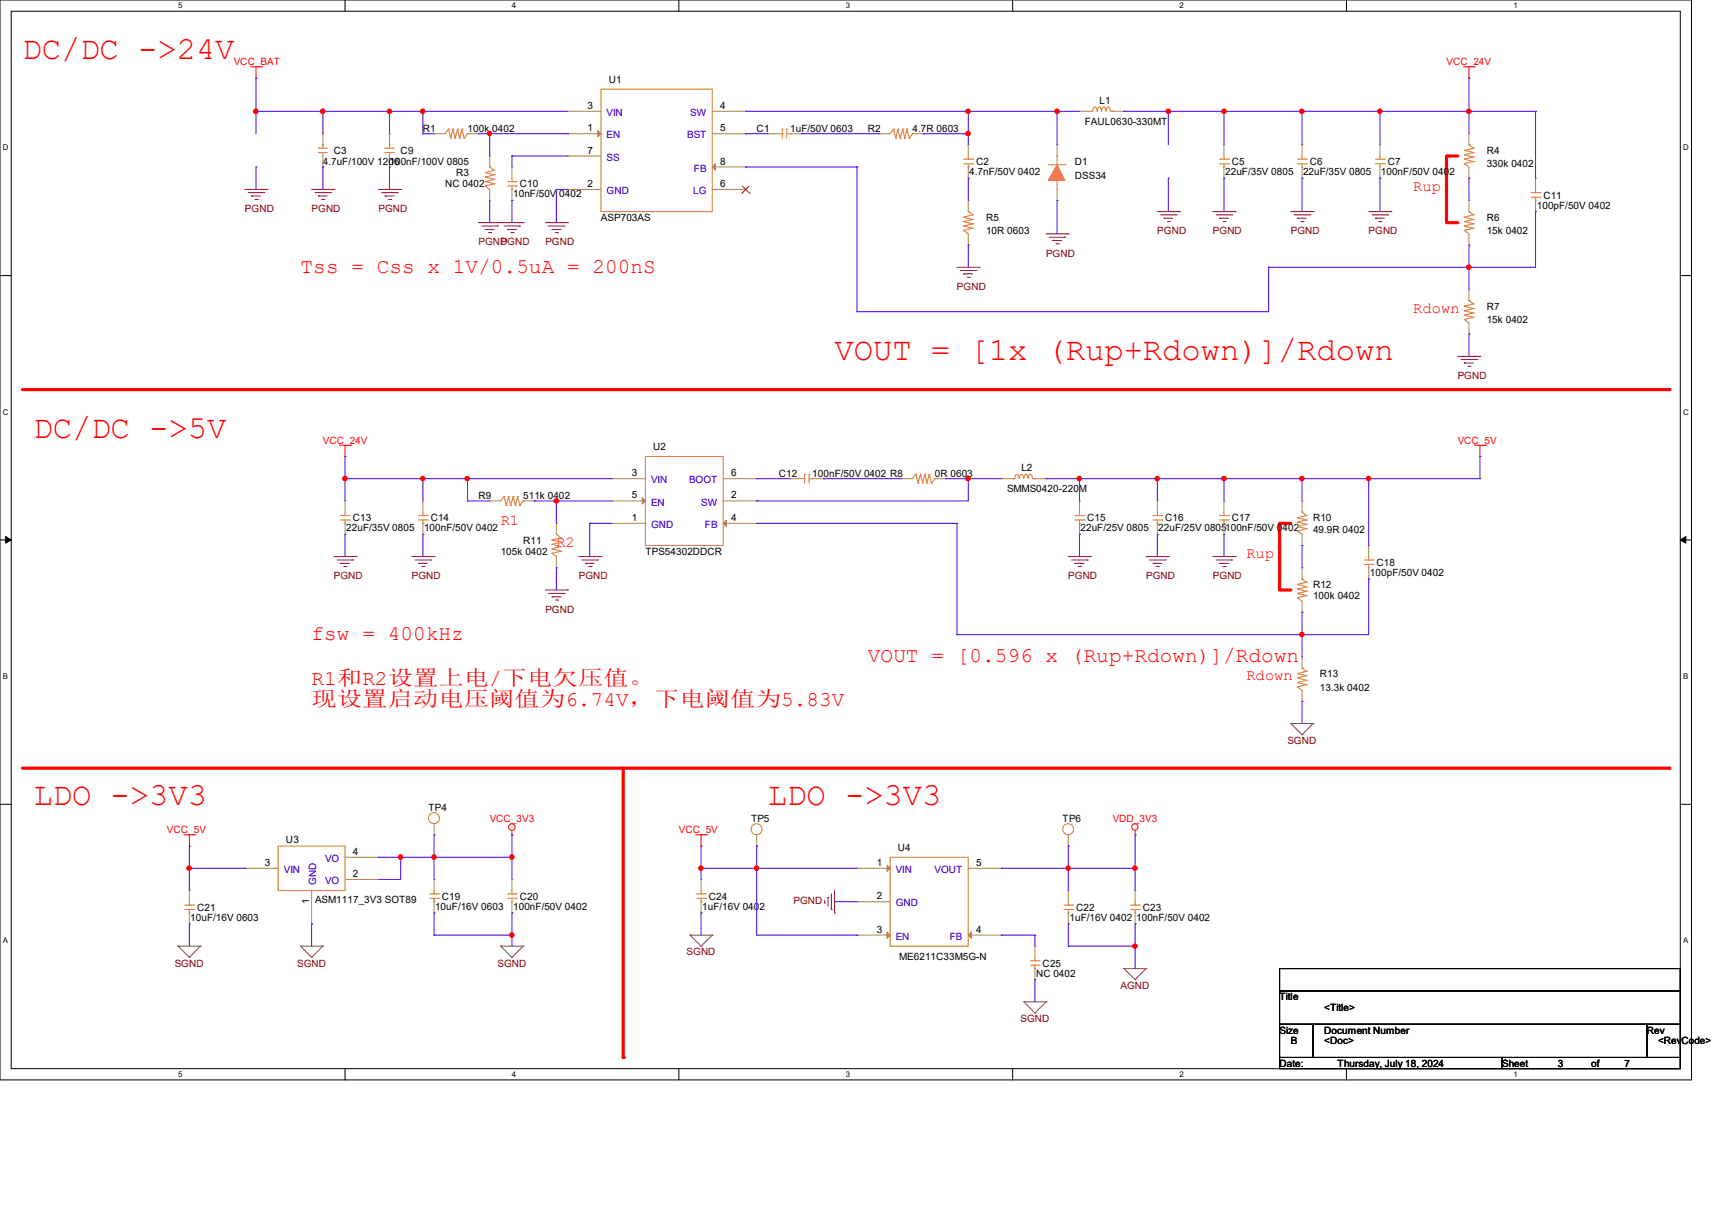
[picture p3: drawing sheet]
<svg xmlns="http://www.w3.org/2000/svg" width="297mm" height="210mm" viewBox="0 0 297 210" stroke-linecap="round" stroke-linejoin="round" font-family="sans-serif">
<path d="M0 0h293.5v187.3h-293.5zM1.9 1.9h289.6v183.4h-289.6z" fill="none" stroke="#000" stroke-width=".17"/>
<g fill="#fff">
<path d="M30.9 .2h.8v1.5h-.8z"/>
<path d="M30.9 185.5h.8v1.6h-.8z"/>
</g>
<path d="M59.9 0v1.9M59.9 185.3v2" fill="none" stroke="#000" stroke-width=".17"/>
<g fill="#fff">
<path d="M88.8 .2h.8v1.5h-.8z"/>
<path d="M88.8 185.5h.8v1.6h-.8z"/>
</g>
<path d="M117.8 0v1.9M117.8 185.3v2" fill="none" stroke="#000" stroke-width=".17"/>
<g fill="#fff">
<path d="M146.7 .2h.8v1.5h-.8z"/>
<path d="M146.7 185.5h.8v1.6h-.8z"/>
</g>
<path d="M175.7 0v1.9M175.7 185.3v2" fill="none" stroke="#000" stroke-width=".17"/>
<g fill="#fff">
<path d="M204.6 .2h.8v1.5h-.8z"/>
<path d="M204.6 185.5h.8v1.6h-.8z"/>
</g>
<path d="M233.6 0v1.9M233.6 185.3v2" fill="none" stroke="#000" stroke-width=".17"/>
<g fill="#fff">
<path d="M262.6 .2h.7v1.5h-.7z"/>
<path d="M262.6 185.5h.7v1.6h-.7z"/>
<path d="M.5 24.8h1v1.6h-1z"/>
<path d="M292 24.8h1v1.6h-1z"/>
<path d="M.5 70.7h1v1.5h-1z"/>
<path d="M292 70.7h1v1.5h-1z"/>
</g>
<path d="M0 47.8h1.9M291.5 47.8h2" fill="none" stroke="#000" stroke-width=".17"/>
<g fill="#fff">
<path d="M.5 116.5h.9v1.6h-.9z"/>
<path d="M292 116.5h.9v1.6h-.9z"/>
</g>
<path d="M0 93.6h1.9M291.5 93.6h2" fill="none" stroke="#000" stroke-width=".17"/>
<path d="M1 93l.9 .6-.9 .6zM291.5 93.6l1-.6v1.2z" fill="#000" stroke="#000" stroke-width=".17"/>
<g fill="#fff">
<path d="M.5 162.4h.9v1.5h-.9z"/>
<path d="M292 162.4h.9v1.5h-.9z"/>
</g>
<path d="M0 139.5h1.9M291.5 139.5h2" fill="none" stroke="#000" stroke-width=".17"/>
<path d="M3.9 67.6h285.7" fill="none" stroke="#f00" stroke-width=".55"/>
<circle cx="289.6" cy="67.6" r=".28" fill="#f00"/>
<path d="M3.9 133.2h285.7" fill="none" stroke="#f00" stroke-width=".55"/>
<circle cx="289.6" cy="133.2" r=".28" fill="#f00"/>
<path d="M108.1 133.2v50.2" fill="none" stroke="#f00" stroke-width=".55"/>
<circle cx="108.1" cy="183.4" r=".28" fill="#f00"/>
<path d="M252.9 27.1h-1.9v11.5h1.9M223.9 90.8h-1.9v11.5h1.9" fill="none" stroke="#f00" stroke-width=".55"/>
<g fill="none" stroke="#804040" stroke-width=".17">
<path d="M223.9 125.5h.1M223.9 125.5h3.9M223.9 125.5l2 1.9M225.9 127.4h.1M227.8 125.5h.1M227.8 125.5l-1.9 1.9M30.9 164.1h.1M30.9 164.1h3.9M30.9 164.1l2 1.9M32.9 166h.1M34.8 164.1h.1M34.8 164.1l-1.9 1.9"/>
<path d="M52.2 164.1h.1M52.2 164.1h3.8M52.2 164.1l1.9 1.9M54.1 166h.1M56 164.1h.1M56 164.1l-1.9 1.9M86.9 164.1h.1M86.9 164.1h3.9M86.9 164.1l1.9 1.9M88.8 166h.1M90.8 164.1h.1M90.8 164.1l-2 1.9"/>
<path d="M119.7 162.2h.1M119.7 162.2h3.9M119.7 162.2l1.9 1.9M121.6 164.1h.1M123.6 162.2h.1M123.6 162.2l-2 1.9M177.6 173.7h.1M177.6 173.7h3.9M177.6 173.7l1.9 2M179.5 175.7h.1M181.5 173.7h.1M181.5 173.7l-2 2"/>
<path d="M195 168h.1M195 168h3.8M195 168l1.9 1.9M196.9 169.9h.1M198.8 168h.1M198.8 168l-1.9 1.9"/>
</g>
<g fill="none" stroke="#f00" stroke-width=".17">
<path d="M43.4 11.6h2M44.4 13.5h.1M44.4 11.6v1.9M45.4 11.6h.1M253.9 11.6h1.9M254.8 13.5h.1M254.8 11.6v1.9M255.8 11.6h.1M58.9 77.2h1.9M59.9 79.2h.1M59.9 77.2v2M60.8 77.2h.1"/>
<path d="M255.8 77.2h1.9M256.8 79.2h.1M256.8 77.2v2M257.7 77.2h.1M31.9 144.8h1.9M32.9 146.7h.1M32.9 144.8v1.9M33.8 144.8h.1M88.8 144.8h.1M88.8 144v.8M120.6 144.8h2M121.6 146.7h.1"/>
<path d="M121.6 144.8v1.9M122.6 144.8h.1M196.9 144.8h.1M196.9 144v.8"/>
<circle cx="88.8" cy="143.4" r=".56"/>
<circle cx="196.9" cy="143.4" r=".55"/>
</g>
<g fill="none" stroke="#800040" stroke-width=".17">
<path d="M42.5 32.9h3.9M43.1 33.4h2.7M43.6 34h.1M43.6 34h1.6M44.2 34.6h.4M44.6 34.6h.1M45.8 33.4h.1M46.4 32.9h.1M54.1 32.9h3.8M54.7 33.4h2.7M55.2 34h.1M55.2 34h1.6"/>
<path d="M55.8 34.6h.4M56.2 34.6h.1M57.4 33.4h.1M57.9 32.9h.1M65.7 32.9h3.8M66.2 33.4h2.7M66.8 34h.1M66.8 34h1.6M67.4 34.6h.4M67.8 34.6h.1M68.9 33.4h.1M69.5 32.9h.1"/>
<path d="M83 38.6h7.8M83.6 39.2h2.7M84.2 39.8h.1M84.2 39.8h1.5M86.3 39.2h.1M86.9 38.6h.1M87.5 39.2h2.7M88.1 39.8h.1M88.1 39.8h1.5M90.2 39.2h.1M90.8 38.6h.1M94.6 38.6h3.9"/>
<path d="M95.2 39.2h2.7M95.8 39.8h.1M95.8 39.8h1.5M97.9 39.2h.1M98.5 38.6h.1M200.8 36.7h3.8M201.3 37.3h2.7M201.9 37.8h.1M201.9 37.8h1.6M202.5 38.4h.4M202.9 38.4h.1M204 37.3h.1"/>
<path d="M204.6 36.7h.1M210.4 36.7h3.9M211 37.3h2.7M211.6 37.8h.1M211.6 37.8h1.5M212.2 38.4h.4M212.6 38.4h.1M213.7 37.3h.1M214.3 36.7h.1M223.9 36.7h3.9M224.5 37.3h2.7M225.1 37.8h.1"/>
<path d="M225.1 37.8h1.6M225.7 38.4h.4M226.1 38.4h.1M227.2 37.3h.1M227.8 36.7h.1M237.4 36.7h3.9M238 37.3h2.7M238.6 37.8h.1M238.6 37.8h1.6M239.2 38.4h.4M239.6 38.4h.1M240.7 37.3h.1"/>
<path d="M241.3 36.7h.1M84.8 40.3h.3M85.1 40.3h.1M88.6 40.3h.4M89 40.3h.1M96.4 40.3h.3M96.7 40.3h.1M166 46.4h3.9M166.6 46.9h2.7M167.2 47.5h.1M167.2 47.5h1.5M167.8 48.1h.3"/>
<path d="M168.1 48.1h.1M169.3 46.9h.1M169.9 46.4h.1M181.5 40.6h3.8M182 41.1h2.7M182.6 41.7h.1M182.6 41.7h1.6M183.2 42.3h.4M183.6 42.3h.1M184.7 41.1h.1M185.3 40.6h.1M252.9 61.8h3.9"/>
<path d="M253.5 62.4h2.7M254 62.9h.1M254 62.9h1.6M254.6 63.5h.4M255 63.5h.1M256.2 62.4h.1M256.8 61.8h.1M57.9 96.5h3.9M58.5 97.1h2.7M59.1 97.7h.1M59.1 97.7h1.5M59.6 98.3h.5"/>
<path d="M60.1 98.3h.1M61.2 97.1h.1M61.8 96.5h.1M71.5 96.5h3.8M72 97.1h2.7M72.6 97.7h.1M72.6 97.7h1.5M73.2 98.3h.4M73.6 98.3h.1M74.7 97.1h.1M75.3 96.5h.1M100.4 96.5h3.9"/>
<path d="M101 97.1h2.7M101.6 97.7h.1M101.6 97.7h1.5M102.2 98.3h.3M102.5 98.3h.1M103.7 97.1h.1M104.3 96.5h.1M185.3 96.5h3.9M185.9 97.1h2.7M186.5 97.7h.1M186.5 97.7h1.5M187.1 98.3h.4"/>
<path d="M187.5 98.3h.1M188.6 97.1h.1M189.2 96.5h.1M198.8 96.5h3.9M199.4 97.1h2.7M200 97.7h.1M200 97.7h1.5M200.6 98.3h.4M201 98.3h.1M202.1 97.1h.1M202.7 96.5h.1M210.4 96.5h3.9"/>
<path d="M211 97.1h2.7M211.6 97.7h.1M211.6 97.7h1.5M212.2 98.3h.4M212.6 98.3h.1M213.7 97.1h.1M214.3 96.5h.1M94.6 102.3h3.9M95.2 102.9h2.7M95.8 103.5h.1M95.8 103.5h1.5M96.4 104.1h.3"/>
<path d="M96.7 104.1h.1M97.9 102.9h.1M98.5 102.3h.1M143 156.6h.1M143 156.2v.4M143.6 155.6h.1M143.6 155.6v1.5M144.2 157.7h.1M144.2 155v2.7M144.8 158.3h.1M144.8 154.4v3.9"/>
</g>
<path d="M222 168h69.5v3.8h-69.5zM222 171.8h69.5v5.8h-69.5zM222 177.6h5.8v5.8h-5.8zM227.8 177.6h57.9v5.8h-57.9zM285.7 177.6h5.8v5.8h-5.8zM222 183.4h38.6v1.9h-38.6zM260.6 183.4h30.9v1.9h-30.9z" fill="none" stroke="#000" stroke-width=".17"/>
<g fill="none" stroke="#cc8006" stroke-width=".17">
<path d="M104.3 15.5h19.3v21.2h-19.3zM189.2 19.3h.1M189.2 19.3h.4a.52 .52 0 0 1 .5-.7l.2 .7M190.4 19.3v-.4l.3-.4 .3 .4 .1 .4M191.1 19.3l.1-.4 .3-.4 .3 .4 .1 .4M191.9 19.3v-.4l.4-.4 .3 .4v.4M192.7 19.3h.3M193 19.3h.1M55.2 26.5h.1M55.2 25.7h.1M55.2 26.5h1.6M55.2 25.7h1.6"/>
<path d="M56 26.5h.1M56 25.1h.1M56 25.1v.6M56 26.5v.6M66.8 26.5h.1M66.8 25.7h.1M66.8 26.5h1.6M66.8 25.7h1.6M67.6 26.5h.1M67.6 25.1h.1M67.6 25.1v.6M67.6 26.5v.6"/>
<path d="M77.8 22.4h.1M77.8 22.4l-.6 .8M77.8 22.4l.4 1.6M78.2 24h.1M78.6 22.4h.1M78.6 22.4l-.4 1.6M78.6 22.4l.4 1.6M79 24h.1M79.4 22.4h.1M79.4 22.4l-.4 1.6M79.4 22.4l.4 1.6M79.8 24h.1"/>
<path d="M80.1 22.4h.1M80.1 22.4l-.3 1.6M80.1 22.4l.4 1.6M80.5 24h.1M81.1 23.2h.1M81.1 23.2l-.6 .8M84.2 32.3h.1M84.2 31.5h.1M84.2 30.7h.1M84.2 29.9h.1M84.2 32.3l.8 .6M84.2 31.5l1.5 .4"/>
<path d="M84.2 30.7l1.5 .4M84.2 29.9l1.5 .4M85 29h.1M85 29l.7 .5M85.7 31.9h.1M85.7 31.1h.1M85.7 30.3h.1M85.7 29.5h.1M85.7 31.9l-1.5 .4M85.7 31.1l-1.5 .4M85.7 30.3l-1.5 .4M85.7 29.5l-1.5 .4"/>
<path d="M88.1 31.5h1.5M88.1 32.3h1.5M88.8 31.5h.1M88.8 32.9h.1M88.8 30.9v.6M88.8 32.3v.6M89.6 31.5h.1M89.6 32.3h.1M135.1 23.2h.6M135.7 22.4h.1M135.7 23.2h.1M135.7 22.4v1.6"/>
<path d="M136.5 22.4h.1M136.5 22.4v1.6M136.5 23.2h.6M137.1 23.2h.1M155 22.4h.1M155 22.4l-.6 .8M155 22.4l.4 1.6M155.4 24h.1M155.8 22.4h.1M155.8 22.4l-.4 1.6M155.8 22.4l.4 1.6M156.2 24h.1"/>
<path d="M156.6 22.4h.1M156.6 22.4l-.4 1.6M156.6 22.4l.4 1.6M157 24h.1M157.4 22.4h.1M157.4 22.4l-.4 1.6M157.4 22.4l.3 1.6M157.7 24h.1M158.3 23.2h.1M158.3 23.2l-.6 .8M167.2 40h.1M167.2 39.2h.1"/>
<path d="M167.2 38.4h.1M167.2 37.7h.1M167.2 27.6h1.5M167.2 28.4h1.5M167.2 40l.8 .6M167.2 39.2l1.5 .4M167.2 38.4l1.5 .4M167.2 37.7l1.5 .4M168 27.6h.1M168 29h.1M168 36.7h.1M168 27.1v.5"/>
<path d="M168 28.4v.6M168 36.7l.7 .6M168.7 27.6h.1M168.7 28.4h.1M168.7 39.6h.1M168.7 38.8h.1M168.7 38.1h.1M168.7 37.3h.1M168.7 39.6l-1.5 .4M168.7 38.8l-1.5 .4M168.7 38.1l-1.5 .3M168.7 37.3l-1.5 .4"/>
<path d="M181.9 28.6h2.8M183.4 27.1h.1M183.4 27.1v5.8M184.7 28.6h.1M211.6 27.6h1.5M211.6 28.4h1.5M212.3 27.6h.1M212.3 29h.1M212.3 27.1v.5M212.3 28.4v.6M213.1 27.6h.1M213.1 28.4h.1"/>
<path d="M225.1 27.6h1.6M225.1 28.4h1.6M225.9 27.6h.1M225.9 29h.1M225.9 27.1v.5M225.9 28.4v.6M226.7 27.6h.1M226.7 28.4h.1M238.6 27.6h1.6M238.6 28.4h1.6M239.4 27.6h.1M239.4 29h.1"/>
<path d="M239.4 27.1v.5M239.4 28.4v.6M240.2 27.6h.1M240.2 28.4h.1M254 28.4h.1M254 27.6h.1M254 26.8h.1M254 26.1h.1M254 40h.1M254 39.2h.1M254 38.4h.1M254 37.7h.1"/>
<path d="M254 28.4l.8 .6M254 27.6l1.6 .4M254 26.8l1.6 .4M254 26.1l1.6 .4M254 40l.8 .6M254 39.2l1.6 .4M254 38.4l1.6 .4M254 37.7l1.6 .4M254.8 25.1h.1M254.8 36.7h.1M254.8 25.1l.8 .6M254.8 36.7l.8 .6"/>
<path d="M255.6 28h.1M255.6 27.2h.1M255.6 26.5h.1M255.6 25.7h.1M255.6 39.6h.1M255.6 38.8h.1M255.6 38.1h.1M255.6 37.3h.1M255.6 28l-1.6 .4M255.6 27.2l-1.6 .4M255.6 26.5l-1.6 .3M255.6 25.7l-1.6 .4"/>
<path d="M255.6 39.6l-1.6 .4M255.6 38.8l-1.6 .4M255.6 38.1l-1.6 .3M255.6 37.3l-1.6 .4M265.6 33.4h1.6M265.6 34.2h1.6M266.4 33.4h.1M266.4 34.8h.1M266.4 32.9v.5M266.4 34.2v.6M267.2 33.4h.1M267.2 34.2h.1"/>
<path d="M254 55.4h.1M254 54.7h.1M254 53.9h.1M254 53.1h.1M254 55.4l.8 .6M254 54.7l1.6 .3M254 53.9l1.6 .4M254 53.1l1.6 .4M254.8 52.2h.1M254.8 52.2l.8 .5M255.6 55h.1M255.6 54.3h.1"/>
<path d="M255.6 53.5h.1M255.6 52.7h.1M255.6 55l-1.6 .4M255.6 54.3l-1.6 .4M255.6 53.5l-1.6 .4M255.6 52.7l-1.6 .4M112 79.2h13.5v15.4h-13.5zM59.1 89.4h1.5M59.1 90.2h1.5M59.9 89.4h.1M59.9 90.8h.1M59.9 88.8v.6"/>
<path d="M59.9 90.2v.6M60.6 89.4h.1M60.6 90.2h.1M72.6 89.4h1.5M72.6 90.2h1.5M73.4 89.4h.1M73.4 90.8h.1M73.4 88.8v.6M73.4 90.2v.6M74.1 89.4h.1M74.1 90.2h.1M87.5 86.1h.1"/>
<path d="M87.5 86.1l-.6 .8M87.5 86.1l.3 1.6M87.8 87.7h.1M88.2 86.1h.1M88.2 86.1l-.4 1.6M88.2 86.1l.4 1.6M88.6 87.7h.1M89 86.1h.1M89 86.1l-.4 1.6M89 86.1l.4 1.6M89.4 87.7h.1M89.8 86.1h.1"/>
<path d="M89.8 86.1l-.4 1.6M89.8 86.1l.4 1.6M90.2 87.7h.1M90.8 86.9h.1M90.8 86.9l-.6 .8M95.8 96h.1M95.8 95.2h.1M95.8 94.4h.1M95.8 93.6h.1M95.8 96l.7 .5M95.8 95.2l1.5 .4M95.8 94.4l1.5 .4"/>
<path d="M95.8 93.6l1.5 .4M96.5 92.7h.1M96.5 92.7l.8 .6M97.3 95.6h.1M97.3 94.8h.1M97.3 94h.1M97.3 93.3h.1M97.3 95.6l-1.5 .4M97.3 94.8l-1.5 .4M97.3 94l-1.5 .4M97.3 93.3l-1.5 .3M139 83h.6"/>
<path d="M139.6 82.3h.1M139.6 83h.1M139.6 82.3v1.5M140.4 82.3h.1M140.4 82.3v1.5M140.4 83h.5M140.9 83h.1M158.9 82.3h.1M158.9 82.3l-.6 .7M158.9 82.3l.4 1.5M159.3 83.8h.1M159.7 82.3h.1"/>
<path d="M159.7 82.3l-.4 1.5M159.7 82.3l.4 1.5M160.1 83.8h.1M160.4 82.3h.1M160.4 82.3l-.3 1.5M160.4 82.3l.4 1.5M160.8 83.8h.1M161.2 82.3h.1M161.2 82.3l-.4 1.5M161.2 82.3l.4 1.5M161.6 83.8h.1M162.2 83h.1"/>
<path d="M162.2 83l-.6 .8M175.7 83h.1M176.8 83l-.1-.4-.3-.3-.3 .3v.4h-.4M177.6 83a.75 .75 0 0 0-.4-.7 .75 .75 0 0 0-.4 .7M178.4 83l-.1-.4-.3-.3-.3 .3-.1 .4M179.1 83v-.4l-.3-.3-.4 .3v.4M179.2 83h.3M179.5 83h.1M186.5 89.4h1.5M186.5 90.2h1.5M187.3 89.4h.1M187.3 90.8h.1"/>
<path d="M187.3 88.8v.6M187.3 90.2v.6M188 89.4h.1M188 90.2h.1M200 89.4h1.5M200 90.2h1.5M200.8 89.4h.1M200.8 90.8h.1M200.8 88.8v.6M200.8 90.2v.6M201.5 89.4h.1M201.5 90.2h.1"/>
<path d="M211.6 89.4h1.5M211.6 90.2h1.5M212.3 89.4h.1M212.3 90.8h.1M212.3 88.8v.6M212.3 90.2v.6M213.1 89.4h.1M213.1 90.2h.1M225.1 92.1h.1M225.1 91.3h.1M225.1 90.6h.1M225.1 89.8h.1"/>
<path d="M225.1 92.1l.8 .6M225.1 91.3l1.6 .4M225.1 90.6l1.6 .3M225.1 89.8l1.6 .4M225.9 88.8h.1M225.9 88.8l.8 .6M226.7 91.7h.1M226.7 90.9h.1M226.7 90.2h.1M226.7 89.4h.1M226.7 91.7l-1.6 .4M226.7 90.9l-1.6 .4"/>
<path d="M226.7 90.2l-1.6 .4M226.7 89.4l-1.6 .4M236.7 97.1h1.5M236.7 97.9h1.5M237.4 97.1h.1M237.4 98.5h.1M237.4 96.5v.6M237.4 97.9v.6M238.2 97.1h.1M238.2 97.9h.1M225.1 103.7h.1M225.1 102.9h.1"/>
<path d="M225.1 102.2h.1M225.1 101.3h.1M225.1 119.1h.1M225.1 118.4h.1M225.1 117.6h.1M225.1 116.8h.1M225.1 103.7l.8 .6M225.1 102.9l1.6 .4M225.1 102.2l1.6 .3M225.1 101.3l1.6 .5M225.1 119.1l.8 .6M225.1 118.4l1.6 .3"/>
<path d="M225.1 117.6l1.6 .4M225.1 116.8l1.6 .4M225.9 100.4h.1M225.9 115.8h.1M225.9 100.4l.8 .6M225.9 115.8l.8 .6M226.7 103.3h.1M226.7 102.5h.1M226.7 101.8h.1M226.7 101h.1M226.7 118.7h.1M226.7 118h.1"/>
<path d="M226.7 117.2h.1M226.7 116.4h.1M226.7 103.3l-1.6 .4M226.7 102.5l-1.6 .4M226.7 101.8l-1.6 .4M226.7 101l-1.6 .3M226.7 118.7l-1.6 .4M226.7 118l-1.6 .4M226.7 117.2l-1.6 .4M226.7 116.4l-1.6 .4M32 157h1.6M32 157.7h1.6"/>
<path d="M32.9 157h.1M32.9 158.3h.1M32.9 156.4v.6M32.9 157.7v.6M33.6 157h.1M33.6 157.7h.1M48.3 146.7h11.6v7.7h-11.6zM74.5 155h1.6M74.5 155.8h1.6M75.3 155h.1M75.3 156.4h.1M75.3 154.4v.6"/>
<path d="M75.3 155.8v.6M76.1 155h.1M76.1 155.8h.1M88.1 155h1.5M88.1 155.8h1.5M88.8 155h.1M88.8 156.4h.1M88.8 154.4v.6M88.8 155.8v.6M89.6 155h.1M89.6 155.8h.1M120.9 155h1.5"/>
<path d="M120.9 155.8h1.5M121.6 155h.1M121.6 156.4h.1M121.6 154.4v.6M121.6 155.8v.6M122.4 155h.1M122.4 155.8h.1M154.4 148.7h13.6v15.4h-13.6zM184.6 157h1.5M184.6 157.7h1.5M185.3 157h.1M185.3 158.3h.1"/>
<path d="M185.3 156.4v.6M185.3 157.7v.6M186.1 157h.1M186.1 157.7h.1M196.1 157h1.6M196.1 157.7h1.6M196.9 157h.1M196.9 158.3h.1M196.9 156.4v.6M196.9 157.7v.6M197.7 157h.1M197.7 157.7h.1"/>
<path d="M178.8 166.6h1.5M178.8 167.4h1.5M179.5 166.6h.1M179.5 168h.1M179.5 166v.6M179.5 167.4v.6M180.3 166.6h.1M180.3 167.4h.1"/>
<circle cx="75.3" cy="141.9" r=".95"/>
<circle cx="131.3" cy="143.8" r=".95"/>
<circle cx="185.3" cy="143.8" r=".95"/>
</g>
<g fill="none" stroke="#a84" stroke-width=".17">
<path d="M98.5 19.3h.1M98.5 19.3h5.8M123.6 19.3h5.8M129.4 19.3h.1M187.3 19.3h.1M187.3 19.3h1.9M193 19.3h2M195 19.3h.1M56 29h.1M56 23.2h.1M56 23.2v1.9M56 27.1v1.9"/>
<path d="M67.6 29h.1M67.6 23.2h.1M67.6 23.2v1.9M67.6 27.1v1.9M75.3 23.2h.1M75.3 23.2h1.9M81.1 23.2h1.9M83 23.2h.1M85 34.8h.1M85 27.1h.1M85 27.1v1.9M85 32.9v1.9"/>
<path d="M88.8 29h.1M88.8 34.8h.1M88.8 29v1.9M88.8 32.9v1.9M98.5 23.2h.1M98.5 27.1h.1M98.5 32.9h.1M98.5 23.2h5.8M98.5 32.9h5.8M98.5 27.1h5.8M123.6 23.2h5.8M123.6 32.9h5.8"/>
<path d="M123.6 29h5.8M129.4 32.9h.1M129.4 29h.1M129.4 23.2h.1M133.2 23.2h.1M133.2 23.2h1.9M137.1 23.2h1.9M139 23.2h.1M152.5 23.2h.1M152.5 23.2h1.9M158.3 23.2h1.9M160.2 23.2h.1"/>
<path d="M168 25.1h.1M168 30.9h.1M168 34.8h.1M168 25.1v2M168 29v1.9M168 34.8v1.9M183.4 34.8h.1M183.4 25.1h.1M183.4 25.1v2M183.4 32.9v1.9M212.3 25.1h.1M212.3 30.9h.1"/>
<path d="M212.3 25.1v2M212.3 29v1.9M225.9 25.1h.1M225.9 30.9h.1M225.9 25.1v2M225.9 29v1.9M239.4 25.1h.1M239.4 30.9h.1M239.4 25.1v2M239.4 29v1.9M254.8 30.9h.1M254.8 23.2h.1"/>
<path d="M254.8 34.8h.1M254.8 23.2v1.9M254.8 29v1.9M254.8 34.8v1.9M266.4 30.9h.1M266.4 36.7h.1M266.4 30.9v2M266.4 34.8v1.9M168 42.5h.1M168 40.6v1.9M254.8 42.5h.1M254.8 57.9h.1"/>
<path d="M254.8 50.2h.1M254.8 40.6v1.9M254.8 50.2v2M254.8 56v1.9M59.9 86.9h.1M59.9 92.7h.1M59.9 86.9v1.9M59.9 90.8v1.9M73.4 86.9h.1M73.4 92.7h.1M73.4 86.9v1.9M73.4 90.8v1.9"/>
<path d="M85 86.9h.1M85 86.9h1.9M90.8 86.9h1.9M92.7 86.9h.1M96.5 98.5h.1M96.5 90.8h.1M96.5 90.8v1.9M96.5 96.5v2M106.2 90.8h.1M106.2 83h.1M106.2 86.9h.1M106.2 86.9h5.8"/>
<path d="M106.2 83h5.8M106.2 90.8h5.8M125.5 86.9h5.8M125.5 83h5.8M125.5 90.8h5.8M131.3 86.9h.1M131.3 90.8h.1M131.3 83h.1M137.1 83h.1M137.1 83h1.9M140.9 83h2M142.9 83h.1"/>
<path d="M156.4 83h.1M156.4 83h1.9M162.2 83h1.9M164.1 83h.1M173.7 83h.1M173.7 83h2M179.5 83h2M181.5 83h.1M187.3 86.9h.1M187.3 92.7h.1M187.3 86.9v1.9M187.3 90.8v1.9"/>
<path d="M200.8 86.9h.1M200.8 92.7h.1M200.8 86.9v1.9M200.8 90.8v1.9M212.3 86.9h.1M212.3 92.7h.1M212.3 86.9v1.9M212.3 90.8v1.9M225.9 98.5h.1M225.9 94.6h.1M225.9 86.9h.1M225.9 86.9v1.9"/>
<path d="M225.9 92.7v1.9M225.9 98.5v1.9M237.4 94.6h.1M237.4 94.6v1.9M237.4 98.5v1.9M225.9 106.2h.1M225.9 113.9h.1M225.9 104.3v1.9M225.9 113.9v1.9M225.9 119.7v1.9M237.4 100.4h.1M225.9 121.6h.1"/>
<path d="M32.9 154.4h.1M32.9 154.4v2M32.9 158.3v1.9M42.5 150.6h.1M42.5 150.6h5.8M54.1 154.4v5.8M59.9 152.5h5.8M59.9 148.7h5.8M65.7 152.5h.1M65.7 148.7h.1M75.3 144.8h.1M75.3 152.5h.1"/>
<path d="M75.3 158.3h.1M75.3 142.9v1.9M75.3 152.5v1.9M75.3 156.4v1.9M88.8 152.5h.1M88.8 158.3h.1M88.8 152.5v1.9M88.8 156.4v1.9M121.6 152.5h.1M121.6 158.3h.1M121.6 152.5v1.9M121.6 156.4v1.9"/>
<path d="M131.3 146.7h.1M131.3 144.8v1.9M148.7 150.6h.1M148.7 156.4h.1M148.7 150.6h5.7M148.7 156.4h5.7M168 150.6h5.7M173.7 150.6h.1M185.3 154.4h.1M185.3 146.7h.1M185.3 144.8v1.9M185.3 154.4v2"/>
<path d="M185.3 158.3v1.9M196.9 154.4h.1M196.9 154.4v2M196.9 158.3v1.9M32.9 160.2h.1M54.1 160.2h.1M148.7 162.2h.1M148.7 162.2h5.7M168 162.2h5.7M173.7 162.2h.1M179.5 164.1h.1M179.5 169.9h.1"/>
<path d="M179.5 164.1v1.9M179.5 168v1.9M185.3 160.2h.1M196.9 160.2h.1"/>
</g>
<g fill="#a84" stroke="#a84" stroke-width=".17">
<path d="M153.9 150l.5 .6-.5 .5z"/>
<path d="M153.9 161.6l.5 .6-.5 .5z"/>
<path d="M168 162.2l.5-.6v1.1z"/>
<path d="M103.7 22.6l.6 .6-.6 .5z"/>
<path d="M124.1 28.4v1.1l-.5-.5z"/>
<path d="M125.5 90.8l.5-.6v1.1z"/>
<path d="M111.4 86.3l.6 .6-.6 .5z"/>
</g>
<path d="M128.7 33.5h.1M128.8 32.3l1.2 1.2M130 32.3l-1.3 1.2M130 33.5h.1" fill="none" stroke="#804000" stroke-width=".17"/>
<path d="M183.4 28.6l1.3 2.7h-2.8z" fill="#cc8006" stroke="#cc8006" stroke-width=".17"/>
<g fill="none" stroke="#4200ff" stroke-width=".17">
<path d="M44.4 13.5h.1M44.4 19.3h.1M44.4 13.5v9.7M44.4 19.3h54.1M56 19.3h.1M56 19.3v3.9M67.6 19.3h.1M67.6 19.3v3.9M73.4 19.3h.1M73.4 19.3v3.9M129.4 19.3h.1M129.4 19.3h57.9"/>
<path d="M168 19.3h.1M168 19.3v5.8M183.4 19.3h.1M183.4 19.3v5.8M195 19.3h.1M195 19.3h71.4M202.7 19.3h.1M202.7 19.3v5.8M212.3 19.3h.1M212.3 19.3v5.8M225.9 19.3h.1M225.9 19.3v5.8"/>
<path d="M239.4 19.3h.1M239.4 19.3v5.8M254.8 13.5h.1M254.8 19.3h.1M254.8 13.5v9.7M266.4 19.3h.1M266.4 19.3v11.6M44.4 29h.1M44.4 29v3.9M56 29h.1M56 29v3.9M67.6 29h.1"/>
<path d="M67.6 29v3.9M73.4 23.2h.1M73.4 23.2h1.9M83 23.2h15.5M85 23.2h.1M85 38.6h.1M85 23.2v3.9M85 34.8v3.8M88.8 34.8h.1M88.8 27.1h.1M88.8 27.1v1.9M88.8 34.8v3.8"/>
<path d="M88.8 27.1h9.7M96.5 32.9h.1M96.5 32.9h2M96.5 32.9v5.7M98.5 23.2h.1M129.4 23.2h.1M129.4 29h.1M129.4 23.2h3.8M129.4 29h19.3M139 23.2h.1M139 23.2h13.5M148.7 29h.1"/>
<path d="M148.7 29v25.1M160.2 23.2h.1M160.2 23.2h7.8M168 23.2h.1M168 30.9h.1M168 30.9v3.9M183.4 34.8h.1M183.4 34.8v5.8M202.7 30.9h.1M202.7 30.9v5.8M212.3 30.9h.1M212.3 30.9v5.8"/>
<path d="M225.9 30.9h.1M225.9 30.9v5.8M239.4 30.9h.1M239.4 30.9v5.8M254.8 30.9h.1M254.8 30.9v3.9M266.4 36.7h.1M266.4 36.7v9.7h-46.3M148.7 54.1h.1M168 42.5h.1M168 42.5v3.9M220.1 46.4h.1"/>
<path d="M220.1 46.4v7.7h-71.4M254.8 42.5h.1M254.8 57.9h.1M254.8 46.4h.1M254.8 42.5v7.7M254.8 57.9v3.9M59.9 79.2h.1M59.9 79.2v7.7M256.8 79.2h.1M256.8 79.2v3.8M59.9 83h.1M59.9 92.7h.1"/>
<path d="M59.9 92.7v3.8M59.9 83h46.3M73.4 83h.1M73.4 92.7h.1M73.4 83v3.9M73.4 92.7v3.8M81.1 86.9h.1M81.1 83h.1M81.1 86.9h3.9M81.1 83v3.9M92.7 86.9h.1M92.7 86.9h13.5"/>
<path d="M96.5 98.5h.1M96.5 86.9h.1M96.5 86.9v3.9M96.5 98.5v3.8M102.3 90.8h.1M102.3 90.8h3.9M102.3 90.8v5.7M131.3 86.9h.1M131.3 83h.1M131.3 90.8h.1M131.3 83h5.8M131.3 90.8h34.7"/>
<path d="M142.9 83h.1M142.9 83h13.5M164.1 83h.1M164.1 83h9.6M166 90.8h.1M166 90.8v19.3M168 83h.1M168 83v3.9h-36.7M181.5 83h.1M181.5 83h75.3M187.3 83h.1M187.3 92.7h.1"/>
<path d="M187.3 83v3.9M187.3 92.7v3.8M200.8 83h.1M200.8 92.7h.1M200.8 83v3.9M200.8 92.7v3.8M212.3 83h.1M212.3 92.7h.1M212.3 83v3.9M212.3 92.7v3.8M225.9 83h.1M225.9 94.6h.1"/>
<path d="M225.9 83v3.9M225.9 94.6v3.9M237.4 83h.1M237.4 83v11.6M256.8 83h.1M166 110.1h.1M225.9 106.2h.1M225.9 110.1h.1M225.9 106.2v7.7M237.4 100.4h.1M237.4 100.4v9.7h-71.4M225.9 121.6h.1"/>
<path d="M225.9 121.6v3.9M32.9 146.7h.1M32.9 150.6h.1M32.9 150.6h9.6M32.9 146.7v7.7M42.5 150.6h.1M65.7 148.7h.1M65.7 152.5h.1M65.7 148.7h23.1M69.5 148.7h.1M69.5 148.7v3.8h-3.8M75.3 148.7h.1"/>
<path d="M75.3 158.3h.1M75.3 144.8h.1M75.3 144.8v7.7M75.3 158.3v3.9M88.8 144.8h.1M88.8 158.3h.1M88.8 148.7h.1M88.8 144.8v7.7M88.8 158.3v5.8M121.6 158.3h.1M121.6 146.7h.1M121.6 150.6h.1"/>
<path d="M121.6 150.6h27.1M121.6 146.7v5.8M121.6 158.3v3.9M131.3 150.6h.1M131.3 146.7h.1M131.3 146.7v15.5h17.4M144.8 156.4h.1M144.8 156.4h3.9M173.7 150.6h.1M173.7 150.6h23.2M185.3 150.6h.1M185.3 146.7h.1"/>
<path d="M185.3 146.7v7.7M196.9 144.8h.1M196.9 150.6h.1M196.9 144.8v9.6M32.9 160.2h.1M32.9 160.2v3.9M54.1 160.2h.1M54.1 160.2v3.9M75.3 162.2h.1M75.3 162.2h13.5M88.8 162.2h.1M148.7 162.2h.1"/>
<path d="M173.7 162.2h.1M173.7 162.2h5.8M179.5 162.2h.1M179.5 169.9h.1M179.5 162.2v1.9M179.5 169.9v3.8M185.3 160.2h.1M185.3 164.1h.1M185.3 160.2v3.9M185.3 164.1h11.6M196.9 160.2h.1M196.9 164.1h.1"/>
<path d="M196.9 160.2v7.8"/>
</g>
<g fill="#f00" stroke="#f00" stroke-width=".17">
<circle cx="88.8" cy="148.6" r=".37"/>
<circle cx="75.3" cy="148.6" r=".37"/>
<circle cx="69.5" cy="148.6" r=".37"/>
<circle cx="88.8" cy="162.2" r=".37"/>
<circle cx="185.3" cy="150.6" r=".37"/>
<circle cx="196.9" cy="150.6" r=".37"/>
<circle cx="196.9" cy="164.1" r=".37"/>
<circle cx="121.6" cy="150.6" r=".37"/>
<circle cx="131.2" cy="150.6" r=".37"/>
<circle cx="32.8" cy="150.6" r=".37"/>
<circle cx="44.4" cy="19.3" r=".37"/>
<circle cx="67.6" cy="19.3" r=".37"/>
<circle cx="56" cy="19.3" r=".37"/>
<circle cx="73.3" cy="19.3" r=".37"/>
<circle cx="167.9" cy="19.3" r=".37"/>
<circle cx="167.9" cy="23.2" r=".37"/>
<circle cx="183.4" cy="19.3" r=".37"/>
<circle cx="202.7" cy="19.3" r=".37"/>
<circle cx="225.9" cy="19.3" r=".37"/>
<circle cx="212.4" cy="19.3" r=".37"/>
<circle cx="239.4" cy="19.3" r=".37"/>
<circle cx="254.8" cy="46.3" r=".37"/>
<circle cx="59.8" cy="83" r=".37"/>
<circle cx="81.1" cy="83" r=".37"/>
<circle cx="73.3" cy="83" r=".37"/>
<circle cx="96.5" cy="86.9" r=".37"/>
<circle cx="254.8" cy="19.3" r=".37"/>
<circle cx="167.9" cy="83" r=".37"/>
<circle cx="187.3" cy="83" r=".37"/>
<circle cx="225.9" cy="83" r=".37"/>
<circle cx="212.4" cy="83" r=".37"/>
<circle cx="200.8" cy="83" r=".37"/>
<circle cx="225.9" cy="110" r=".37"/>
<circle cx="84.9" cy="23.2" r=".37"/>
<circle cx="237.4" cy="83" r=".37"/>
</g>
<g font-size="5.6" fill="#f00">
<text x="3.9" y="10.3">DC/DC -&gt;24V</text>
<text x="144.8" y="62.4">VOUT = [1x (Rup+Rdown)]/Rdown</text>
<text x="5.8" y="75.9">DC/DC -&gt;5V</text>
<text x="5.8" y="139.6">LDO -&gt;3V3</text>
<text x="133.2" y="139.6">LDO -&gt;3V3</text>
</g>
<g font-size="3.6" fill="#f00">
<text x="52.2" y="47.3">Tss = Css x 1V/0.5uA = 200nS</text>
<text x="54.1" y="111">fsw = 400kHz</text>
<text x="54.1" y="118.7">R1和R2设置上电/下电欠压值。</text>
<text x="150.6" y="114.9">VOUT = [0.596 x (Rup+Rdown)]/Rdown</text>
<text x="54.1" y="122.4">现设置启动电压阈值为6.74V，下电阈值为5.83V</text>
</g>
<g font-size="2.7" fill="#f00">
<text x="245.2" y="33.1">Rup</text>
<text x="245.2" y="54.3">Rdown</text>
<text x="86.9" y="91">R1</text>
<text x="96.5" y="94.8">R2</text>
<text x="216.2" y="96.8">Rup</text>
<text x="216.2" y="118">Rdown</text>
</g>
<g font-size="1.7" fill="#f00">
<text x="40.6" y="11.3">VCC_BAT</text>
<text x="250.9" y="11.3">VCC_24V</text>
<text x="56" y="76.9">VCC_24V</text>
<text x="252.9" y="76.9">VCC_5V</text>
<text x="85" y="142.5">VCC_3V3</text>
<text x="193" y="142.5">VDD_3V3</text>
<text x="29" y="144.5">VCC_5V</text>
<text x="117.8" y="144.5">VCC_5V</text>
</g>
<g font-size="1.7">
<text x="105.6" y="14.4">U1</text>
<text x="73.4" y="22.9">R1</text>
<text x="81.1" y="22.9">100k 0402</text>
<text x="101.9" y="22.8">1</text>
<text x="101.9" y="18.9">3</text>
<text x="124.9" y="18.9">4</text>
<text x="124.9" y="22.8">5</text>
<text x="131.3" y="22.9">C1</text>
<text x="137.1" y="22.9">1uF/50V 0603</text>
<text x="150.6" y="22.9">R2</text>
<text x="158.3" y="22.9">4.7R 0603</text>
<text x="188.2" y="21.7">FAUL0630-330MT</text>
<text x="190.7" y="18">L1</text>
<text x="56" y="28.7">4.7uF/100V 1206</text>
<text x="57.9" y="26.7">C3</text>
<text x="67.6" y="28.7">100nF/100V 0805</text>
<text x="69.5" y="26.7">C9</text>
<text x="101.9" y="26.6">7</text>
<text x="124.9" y="28.5">8</text>
<text x="169.3" y="28.7">C2</text>
<text x="186.5" y="28.7">D1</text>
<text x="213.7" y="28.7">C5</text>
<text x="227.2" y="28.7">C6</text>
<text x="240.7" y="28.7">C7</text>
<text x="257.9" y="26.7">R4</text>
<text x="257.9" y="29">330k 0402</text>
<text x="77.2" y="32.5">NC 0402</text>
<text x="79.2" y="30.6">R3</text>
<text x="89" y="34.2">10nF/50V 0402</text>
<text x="90.2" y="32.5">C10</text>
<text x="101.9" y="32.4">2</text>
<text x="124.9" y="32.4">6</text>
<text x="168.1" y="30.4">4.7nF/50V 0402</text>
<text x="186.5" y="31">DSS34</text>
<text x="212.6" y="30.4">22uF/35V 0805</text>
<text x="226.1" y="30.4">22uF/35V 0805</text>
<text x="239.6" y="30.4">100nF/50V 0402</text>
<text x="267.8" y="34.5">C11</text>
<text x="104.3" y="38.3">ASP703AS</text>
<text x="171.1" y="38.3">R5</text>
<text x="171.1" y="40.6">10R 0603</text>
<text x="257.9" y="38.3">R6</text>
<text x="257.9" y="40.6">15k 0402</text>
<text x="266.6" y="36.2">100pF/50V 0402</text>
<text x="257.9" y="53.8">R7</text>
<text x="257.9" y="56">15k 0402</text>
<text x="109.6" y="82.6">3</text>
<text x="113.3" y="78.1">U2</text>
<text x="126.8" y="82.6">6</text>
<text x="135.1" y="82.7">C12</text>
<text x="140.9" y="82.7">100nF/50V 0402 R8</text>
<text x="162.2" y="82.7">0R 0603</text>
<text x="177.2" y="81.7">L2</text>
<text x="83" y="86.6">R9</text>
<text x="90.8" y="86.6">511k 0402</text>
<text x="109.6" y="86.4">5</text>
<text x="126.8" y="86.4">2</text>
<text x="174.7" y="85.4">SMMS0420-220M</text>
<text x="60.1" y="92.2">22uF/35V 0805</text>
<text x="61.2" y="90.4">C13</text>
<text x="73.6" y="92.2">100nF/50V 0402</text>
<text x="74.7" y="90.4">C14</text>
<text x="90.8" y="94.3">R11</text>
<text x="109.6" y="90.3">1</text>
<text x="126.8" y="90.3">4</text>
<text x="187.4" y="92.2">22uF/25V 0805</text>
<text x="188.6" y="90.4">C15</text>
<text x="201" y="92.2">22uF/25V 0805100nF/50V 0402</text>
<text x="202.1" y="90.4">C16</text>
<text x="213.7" y="90.4">C17</text>
<text x="227.8" y="90.4">R10</text>
<text x="227.8" y="92.4">49.9R 0402</text>
<text x="86.9" y="96.2">105k 0402</text>
<text x="112" y="96.2">TPS54302DDCR</text>
<text x="237.7" y="99.9">100pF/50V 0402</text>
<text x="238.8" y="98.1">C18</text>
<text x="227.8" y="102">R12</text>
<text x="227.8" y="103.9">100k 0402</text>
<text x="229" y="117.4">R13</text>
<text x="229" y="119.8">13.3k 0402</text>
<text x="74.3" y="140.6">TP4</text>
<text x="130.3" y="142.5">TP5</text>
<text x="184.4" y="142.5">TP6</text>
<text x="49.6" y="146.2">U3</text>
<text x="61.2" y="148.2">4</text>
<text x="155.8" y="147.6">U4</text>
<text x="45.9" y="150.2">3</text>
<text x="61.2" y="152.1">2</text>
<text x="152.1" y="150.2">1</text>
<text x="152.1" y="156">2</text>
<text x="169.3" y="150.2">5</text>
<text x="33" y="159.7">10uF/16V 0603</text>
<text x="34.2" y="158">C21</text>
<text x="53.6" y="156.8" transform="rotate(-90 53.6 156.8)">1</text>
<text x="54.7" y="156.6">ASM1117_3V3 SOT89</text>
<text x="75.5" y="157.8">10uF/16V 0603</text>
<text x="76.7" y="156">C19</text>
<text x="89" y="157.8">100nF/50V 0402</text>
<text x="90.2" y="156">C20</text>
<text x="121.8" y="157.8">1uF/16V 0402</text>
<text x="123" y="156">C24</text>
<text x="152.1" y="161.8">3</text>
<text x="169.3" y="161.8">4</text>
<text x="185.5" y="159.7">1uF/16V 0402</text>
<text x="186.7" y="158">C22</text>
<text x="197.1" y="159.7">100nF/50V 0402</text>
<text x="198.3" y="158">C23</text>
<text x="156" y="166.5">ME6211C33M5G-N</text>
<text x="180.9" y="167.6">C25</text>
<text x="179.7" y="169.4">NC 0402</text>
<text x="222" y="173.4">Title</text>
<text x="222" y="179.2">Size</text>
<text x="229.7" y="175.3">&lt;Title&gt;</text>
<text x="229.7" y="179.2">Document Number</text>
<text x="285.7" y="179.2">Rev</text>
<text x="222" y="185">Date:</text>
<text x="223.9" y="181.1">B</text>
<text x="229.7" y="181.1">&lt;Doc&gt;</text>
<text x="232.1" y="185">Thursday, July 18, 2024</text>
<text x="260.6" y="185">Sheet</text>
<text x="270.2" y="185">3</text>
<text x="276" y="185">of</text>
<text x="281.8" y="185">7</text>
<text x="287.7" y="181.1">&lt;RevCode&gt;</text>
</g>
<g font-size="1.7" fill="#00c">
<text x="105.2" y="20.1">VIN</text>
<text x="119.8" y="20.1">SW</text>
<text x="105.2" y="24">EN</text>
<text x="105.2" y="27.9">SS</text>
<text x="119.2" y="24">BST</text>
<text x="120.4" y="29.8">FB</text>
<text x="105.2" y="33.7">GND</text>
<text x="120.3" y="33.7">LG</text>
<text x="112.9" y="83.8">VIN</text>
<text x="119.5" y="83.8">BOOT</text>
<text x="112.9" y="87.7">EN</text>
<text x="121.7" y="87.7">SW</text>
<text x="112.9" y="91.6">GND</text>
<text x="122.3" y="91.6">FB</text>
<text x="56.4" y="149.5">VO</text>
<text x="49.2" y="151.4">VIN</text>
<text x="54.9" y="153.5" transform="rotate(-90 54.9 153.5)">GND</text>
<text x="56.4" y="153.3">VO</text>
<text x="155.4" y="151.4">VIN</text>
<text x="162.1" y="151.4">VOUT</text>
<text x="155.4" y="157.2">GND</text>
<text x="155.4" y="163">EN</text>
<text x="164.8" y="163">FB</text>
</g>
<g font-size="1.7" fill="#800000">
<text x="42.5" y="36.7">PGND</text>
<text x="54.1" y="36.7">PGND</text>
<text x="65.7" y="36.7">PGND</text>
<text x="200.8" y="40.6">PGND</text>
<text x="210.4" y="40.6">PGND</text>
<text x="223.9" y="40.6">PGND</text>
<text x="237.4" y="40.6">PGND</text>
<text x="83" y="42.5">PGND</text>
<text x="86.9" y="42.5">PGND</text>
<text x="94.6" y="42.5">PGND</text>
<text x="181.5" y="44.5">PGND</text>
<text x="166" y="50.3">PGND</text>
<text x="252.9" y="65.7">PGND</text>
<text x="57.9" y="100.5">PGND</text>
<text x="71.5" y="100.5">PGND</text>
<text x="100.4" y="100.5">PGND</text>
<text x="185.3" y="100.5">PGND</text>
<text x="198.8" y="100.5">PGND</text>
<text x="210.4" y="100.5">PGND</text>
<text x="94.6" y="106.3">PGND</text>
<text x="223.3" y="129">SGND</text>
<text x="137.7" y="156.8">PGND</text>
<text x="30.3" y="167.6">SGND</text>
<text x="51.6" y="167.6">SGND</text>
<text x="86.3" y="167.6">SGND</text>
<text x="119.1" y="165.7">SGND</text>
<text x="194.4" y="171.5">AGND</text>
<text x="177" y="177.3">SGND</text>
</g>
<g font-size="1.4">
<text x="30.9" y="1.4">5</text>
<text x="88.8" y="1.4">4</text>
<text x="146.7" y="1.4">3</text>
<text x="204.6" y="1.4">2</text>
<text x="262.6" y="1.4">1</text>
<text x=".5" y="26.1">D</text>
<text x="292" y="26.1">D</text>
<text x=".5" y="71.9">C</text>
<text x="292" y="71.9">C</text>
<text x=".5" y="117.8">B</text>
<text x="292" y="117.8">B</text>
<text x=".5" y="163.6">A</text>
<text x="292" y="163.6">A</text>
<text x="30.9" y="186.8">5</text>
<text x="88.8" y="186.8">4</text>
<text x="146.7" y="186.8">3</text>
<text x="204.6" y="186.8">2</text>
<text x="262.6" y="186.8">1</text>
</g>
</svg>
